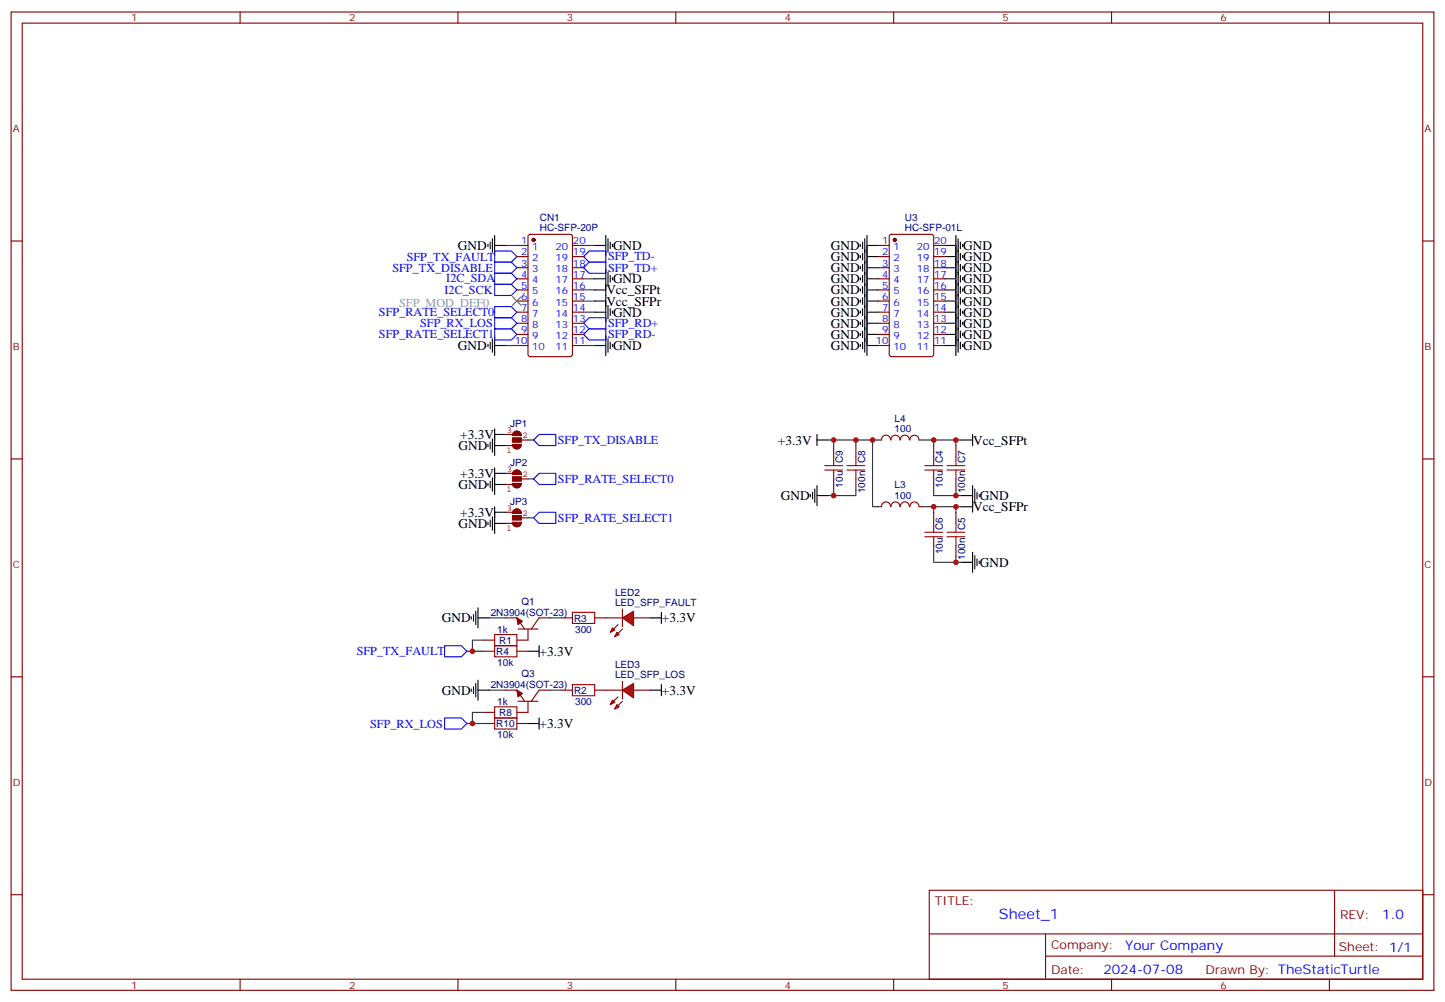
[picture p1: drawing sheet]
<svg xmlns="http://www.w3.org/2000/svg" width="459mm" height="318mm" viewBox="0 0 459 318" stroke-linecap="round" stroke-linejoin="round" font-family="sans-serif">
<g fill="none" stroke="#870000" stroke-width=".35">
<path d="M3.5 3.8h451.6v310.5h-451.6zM7.1 7.3h444.5v303.4h-444.5zM76.2 3.8v3.5M145.3 3.8v3.5M214.5 3.8v3.5M283.6 3.8v3.5M352.8 3.8v3.5M421.9 3.8v3.5M3.5 76.5h3.6M164 77.9h3.6M167.8 74.6l.5-.2h12.7l.6 .4 .1 37.7-.5 .6-12.9 .1-.7-.5v-37.6zM181.7 77.9h3.5"/>
<path d="M278.7 77.9h3.5M282.5 74.6l.4-.2h12.7l.7 .4v37.7l-.4 .6-13 .1-.6-.5-.1-37.6zM296.3 77.9h3.6M451.6 76.5h3.5M164 81.4h3.6M164 84.9h3.6M164 88.5h3.6M164 92h3.6M164 95.5h3.6M164 99.1h3.6M181.7 81.4h3.5M181.7 84.9h3.5"/>
<path d="M181.7 88.5h3.5M181.7 92h3.5M181.7 95.5h3.5M181.7 99.1h3.5M278.7 81.4h3.5M278.7 84.9h3.5M278.7 88.5h3.5M278.7 92h3.5M278.7 95.5h3.5M278.7 99.1h3.5M296.3 81.4h3.6M296.3 84.9h3.6"/>
<path d="M296.3 88.5h3.6M296.3 92h3.6M296.3 95.5h3.6M296.3 99.1h3.6M164 102.6h3.6M164 106.1h3.6M164 109.6h3.6M181.7 102.6h3.5M181.7 106.1h3.5M181.7 109.6h3.5M278.7 102.6h3.5M278.7 106.1h3.5"/>
<path d="M278.7 109.6h3.5M296.3 102.6h3.6M296.3 106.1h3.6M296.3 109.6h3.6M3.5 145.6h3.6M451.6 145.6h3.5M178.2 196.1h3.5M188.7 196.1h3.6M3.5 214.8h3.6M451.6 214.8h3.5M3.5 283.9h3.6M294.9 282.5h156.7v28.2h-156.7z"/>
<path d="M295 296.4h156.4M331.8 296.4v14.1M423.5 282.5l.1 20.9M451.6 283.9h3.5M76.2 310.7v3.6M145.3 310.7v3.6M214.5 310.7v3.6M283.6 310.7v3.6M331.8 303.4h119.6M352.8 310.7v3.6M421.9 310.7v3.6"/>
</g>
<g fill="none" stroke="#000" stroke-width=".35">
<path d="M154.9 77.5v.7M155.6 76.8v2.2M156.3 75.8v4.2M157 74.7v6.4M157 77.9h3.5M188.7 77.9h3.6M192.3 74.7v6.4M193 75.8v4.2M193.7 76.8v2.2M194.4 77.5v.7M273 77.5v.7M273.8 76.8v2.2"/>
<path d="M274.5 75.8v36M275.2 77.9h3.5M275.2 74.7v38.1M299.9 77.9h3.5M303.4 74.7v38.1M304.1 75.8v36M304.8 76.8v2.2M305.5 77.5v.7M188.7 99.1h3.6M188.7 88.5h3.6M188.7 95.5h3.6M188.7 92h3.6"/>
<path d="M192.3 85.3v16.9M193 86.4v4.2M193 96.9v4.3M193.7 87.4v2.1M193.7 98v2.1M194.4 88.1v.7M194.4 98.7v.7M273 81.1v.7M273 84.6v.7M273 88.1v.7M273 91.7v.7M273 95.2v.7"/>
<path d="M273 98.7v.7M273.8 80.4v2.1M273.8 83.9v2.1M273.8 87.4v2.1M273.8 90.9v2.2M273.8 94.5v2.1M273.8 98v2.1M275.2 99.1h3.5M275.2 88.5h3.5M275.2 95.5h3.5M275.2 92h3.5M275.2 81.4h3.5"/>
<path d="M275.2 84.9h3.5M299.9 99.1h3.5M299.9 88.5h3.5M299.9 95.5h3.5M299.9 92h3.5M299.9 81.4h3.5M299.9 84.9h3.5M304.8 80.4v2.1M304.8 83.9v2.1M304.8 87.4v2.1M304.8 90.9v2.2M304.8 94.5v2.1"/>
<path d="M304.8 98v2.1M305.5 81.1v.7M305.5 84.6v.7M305.5 88.1v.7M305.5 91.7v.7M305.5 95.2v.7M305.5 98.7v.7M154.9 109.3v.7M155.6 108.6v2.1M156.3 107.5v4.3M157 109.6h3.5M157 106.5v6.3"/>
<path d="M188.7 109.6h3.6M192.3 106.5v6.3M193 107.5v4.3M193.7 108.6v2.1M194.4 109.3v.7M273 102.2v.7M273 105.8v.7M273 109.3v.7M273.8 101.5v2.1M273.8 105.1v2.1M273.8 108.6v2.1M275.2 109.6h3.5"/>
<path d="M275.2 102.6h3.5M275.2 106.1h3.5M299.9 109.6h3.5M299.9 102.6h3.5M299.9 106.1h3.5M304.8 101.5v2.1M304.8 105.1v2.1M304.8 108.6v2.1M305.5 102.2v.7M305.5 105.8v.7M305.5 109.3v.7M156.3 139.3v4.2"/>
<path d="M157 136.1v8.5M157 137.9h3.5M154.9 141v.7M154.9 153.4v.7M155.6 140.3v2.2M155.6 152.7v2.1M156.3 151.6v4.3M157 148.4v8.5M157 150.2h3.5M157 153.7h3.5M157 141.4h3.5M154.9 165.7v.7"/>
<path d="M155.6 165v2.1M156.3 164v4.2M157 160.8v8.5M157 162.6h3.5M157 166.1h3.5"/>
</g>
<path d="M160.5 77.9h3.5M185.2 77.9h3.5M185.2 99.1h3.5M185.2 88.5h3.5M185.2 95.5h3.5M185.2 92h3.5M160.5 109.6h3.5M185.2 109.6h3.5M167.6 139.6h1.7M167.6 152h1.7M167.6 164.3h1.7M174.6 196.1h3.6" fill="none" stroke="#008700" stroke-width=".35"/>
<path d="M157 79.7h5.3l1.7 1.7-1.7 1.8h-5.3zM157 97.3h5.3l1.7 1.8-1.7 1.7h-5.3zM157 83.2h5.3l1.7 1.7-1.7 1.8h-5.3zM185.2 81.4l1.8-1.7h5.3v3.5h-5.3zM185.2 84.9l1.8-1.7h5.3v3.5h-5.3zM157 104.4h5.3l1.7 1.7-1.7 1.8h-5.3zM157 100.8h5.3l1.7 1.8-1.7 1.8h-5.3zM185.2 102.6l1.8-1.8h5.3v3.6h-5.3zM185.2 106.1l1.8-1.7h5.3v3.5h-5.3zM169.3 139.6l1.8-1.7h5.3v3.5h-5.3zM169.3 152l1.8-1.8h5.3v3.5h-5.3zM171.1 162.6h5.3v3.5h-5.3l-1.8-1.8z" fill="none" stroke="#00f" stroke-width=".35"/>
<g fill="#870000" stroke="#870000" stroke-width=".35">
<circle cx="284" cy="76.1" r=".53"/>
<circle cx="169.3" cy="76.1" r=".53"/>
</g>
<g fill="#850000" stroke="#850000" stroke-width=".35">
<path d="M162.6 165.7h2.9a1.41 1.41 0 0 1-1.5 1.4 1.41 1.41 0 0 1-1.4-1.4z"/>
<path d="M163.2 161.8a1.41 1.41 0 0 1 1.5-.1 1.41 1.41 0 0 1 .8 1.2h-2.9z"/>
<path d="M162.6 163.6h2.9v1.4h-2.9z"/>
<path d="M162.6 153.4h2.9a1.41 1.41 0 0 1-1.5 1.4 1.41 1.41 0 0 1-1.4-1.4z"/>
<path d="M163.2 149.4a1.41 1.41 0 0 1 1.5-.1 1.41 1.41 0 0 1 .8 1.3h-2.9z"/>
<path d="M162.6 151.3h2.9v1.4h-2.9z"/>
<path d="M162.6 141h2.9a1.41 1.41 0 0 1-1.5 1.5 1.41 1.41 0 0 1-1.4-1.5z"/>
<path d="M163.2 137.1a1.41 1.41 0 0 1 1.5-.1 1.41 1.41 0 0 1 .8 1.2h-2.9z"/>
<path d="M162.6 138.9h2.9v1.4h-2.9z"/>
</g>
<g fill="none" stroke="#850000" stroke-width=".35">
<path d="M160.5 137.9h3.5M163.2 137.1a1.41 1.41 0 0 1 1.5-.1 1.41 1.41 0 0 1 .8 1.2h-2.9zM164 139.6h3.6M160.5 153.7h3.5M160.5 150.2h3.5M160.5 141.4h3.5M162.6 153.4h2.9a1.41 1.41 0 0 1-1.5 1.4 1.41 1.41 0 0 1-1.4-1.4zM162.6 141h2.9a1.41 1.41 0 0 1-1.5 1.5 1.41 1.41 0 0 1-1.4-1.5zM163.2 149.4a1.41 1.41 0 0 1 1.5-.1 1.41 1.41 0 0 1 .8 1.3h-2.9zM164 152h3.6M160.5 166.1h3.5M160.5 162.6h3.5"/>
<path d="M162.6 165.7h2.9a1.41 1.41 0 0 1-1.5 1.4 1.41 1.41 0 0 1-1.4-1.4zM163.2 161.8a1.41 1.41 0 0 1 1.5-.1 1.41 1.41 0 0 1 .8 1.2h-2.9zM164 164.3h3.6"/>
</g>
<path d="M181.7 194.3h7v3.5h-7z" fill="none" stroke="#a10000" stroke-width=".35"/>
<g fill="#f00" stroke="#870000" stroke-width=".35">
<path d="M197.6 219l3.5-2.1v4.6z"/>
<path d="M197.6 216.2v5.6z"/>
</g>
<g fill="#870000" stroke="#870000" stroke-width=".35">
<path d="M196.1 223.9l1.5-1.4z"/>
<path d="M196.1 221.1l-1.4 1.4z"/>
</g>
<g fill="#f00" stroke="#870000" stroke-width=".35">
<path d="M195.8 223.6l.7 .7-1.4 .7z"/>
<path d="M194.4 222.2l.7 .7-1.4 .7z"/>
</g>
<g fill="none" stroke="#870000" stroke-width=".35">
<path d="M160.5 196.1h3.5l2.5 3.5M164.4 199.6h6.3M167.6 199.6v3.5h-3.6M174.6 196.1h-3.5l-2.5 3.5M153.5 203.1h3.5M153.5 206.7h3.5M160.5 219h3.5l2.5 3.5M164 206.7h3.6M174.6 219h-3.5l-2.5 3.5M178.2 219h3.5M188.7 219h8.9M201.1 219h5.3"/>
<path d="M153.5 229.6h3.5M153.5 226.1h3.5M164 229.6h3.6M164.4 222.5h6.3M167.6 222.5v3.6h-3.6"/>
</g>
<g fill="#870000" stroke="#870000" stroke-width=".35">
<path d="M164 196.1l1.8 1-1.4 1.1z"/>
<path d="M164 219l1.8 1.1-1.4 1z"/>
</g>
<g fill="none" stroke="#000" stroke-width=".35">
<path d="M149.6 195.7v.7M150.3 195v2.1M151 194v4.2M151.7 196.1h3.5M151.7 192.9v6.3M206.4 196.1h3.5M209.9 194.3v3.5M149.6 218.7v.7M150.3 217.9v2.2M151 216.9v4.2M151.7 215.8v6.4M151.7 219h3.5"/>
<path d="M167.6 206.7h3.5M171.1 204.9v3.5M206.4 219h3.5M209.9 217.2v3.6M167.6 229.6h3.5M171.1 227.8v3.6"/>
</g>
<path d="M141.1 204.9h5.3l1.8 1.8-1.8 1.7h-5.3zM141.1 227.8h5.3l1.8 1.8-1.8 1.8h-5.3z" fill="none" stroke="#00f" stroke-width=".35"/>
<path d="M157 201.4h7v3.5h-7zM157 204.9h7v3.5h-7zM181.7 217.2h7v3.6h-7zM157 227.8h7v3.6h-7zM157 224.3h7v3.5h-7z" fill="none" stroke="#a10000" stroke-width=".35"/>
<path d="M155.2 196.1h5.3M148.2 206.7h5.3M153.5 203.1h-3.6v3.6M155.2 219h5.3M174.6 219h3.6M148.2 229.6h5.3M153.5 226.1h-3.6v3.5" fill="none" stroke="#008700" stroke-width=".35"/>
<g fill="#f00" stroke="#870000" stroke-width=".35">
<path d="M197.6 196.1l3.5-2.1v4.5z"/>
<path d="M197.6 193.3v5.6z"/>
</g>
<g fill="#870000" stroke="#870000" stroke-width=".35">
<path d="M196.1 201l1.5-1.4z"/>
<path d="M196.1 198.2l-1.4 1.4z"/>
</g>
<g fill="#f00" stroke="#870000" stroke-width=".35">
<path d="M195.8 200.7l.7 .7-1.4 .7z"/>
<path d="M194.4 199.2l.7 .8-1.4 .7z"/>
</g>
<g fill="none" stroke="#870000" stroke-width=".35">
<path d="M278.7 139.6h1.1M279.8 139.6a1.41 1.41 0 0 1 1.4-1.5 1.41 1.41 0 0 1 1.4 1.5M282.8 139.6a1.41 1.41 0 0 1 1.4-1.5 1.41 1.41 0 0 1 1.4 1.5M285.8 139.6a1.41 1.41 0 0 1 1.4-1.5 1.41 1.41 0 0 1 1.4 1.5M288.8 139.6a1.41 1.41 0 0 1 1.4-1.5 1.41 1.41 0 0 1 1.4 1.5M291.7 139.6h1.1M264.6 141.4v3.5M264.6 152v3.5M271.6 141.4v3.5M271.6 152v3.5M296.3 141.4v3.5M296.3 152v3.5"/>
<path d="M303.4 141.4v3.5M303.4 152v3.5M278.7 160.8h1.1M279.8 160.8a1.41 1.41 0 0 1 1.4-1.5 1.41 1.41 0 0 1 1.4 1.5M282.8 160.8a1.41 1.41 0 0 1 1.4-1.5 1.41 1.41 0 0 1 1.4 1.5M285.8 160.8a1.41 1.41 0 0 1 1.4-1.5 1.41 1.41 0 0 1 1.4 1.5M288.8 160.8a1.41 1.41 0 0 1 1.4-1.5 1.41 1.41 0 0 1 1.4 1.5M291.7 160.8h1.1M296.3 162.6v3.5M296.3 173.1v3.6M303.4 162.6v3.5M303.4 173.1v3.6"/>
<path d="M192.3 196.1h5.3M201.1 196.1h5.3"/>
</g>
<g fill="none" stroke="#000" stroke-width=".35">
<path d="M259.3 139.6h3.5M259.3 137.9v3.5M305.2 139.6h3.5M308.7 137.9v3.5M257.2 156.9v.7M257.9 156.2v2.1M258.6 155.2v4.2M259.3 154.1v6.3M259.3 157.3h3.5M305.2 157.3h3.5M308.7 154.1v8.5M309.4 155.2v4.2"/>
<path d="M310.1 156.2v2.1M310.8 156.9v.7M305.2 160.8h3.5M305.2 178.4h3.5M308.7 175.3v6.3M309.4 176.3v4.3M310.1 177.4v2.1M310.8 178.1v.7"/>
</g>
<g fill="none" stroke="#a10000" stroke-width=".35">
<path d="M261.8 149.2h5.6M261.8 147.7h5.6M264.6 144.9v2.8M264.6 149.2v2.8M268.8 149.2h5.7M268.8 147.7h5.7M271.6 144.9v2.8M271.6 149.2v2.8M293.5 149.2h5.7M293.5 147.7h5.7M296.3 144.9v2.8M296.3 149.2v2.8"/>
<path d="M300.6 149.2h5.6M300.6 147.7h5.6M303.4 144.9v2.8M303.4 149.2v2.8M293.5 170.3h5.7M293.5 168.9h5.7M296.3 166.1v2.8M296.3 170.3v2.8M300.6 170.3h5.6M300.6 168.9h5.6M303.4 166.1v2.8M303.4 170.3v2.8"/>
</g>
<g fill="none" stroke="#008700" stroke-width=".35">
<path d="M262.8 139.6h1.8v1.8M264.6 139.6h14.1M271.6 139.6v1.8M276.9 139.6v21.2h1.8M292.8 139.6h12.4M296.3 139.6v1.8M303.4 139.6v1.8M264.6 155.5v1.8h-1.8M271.6 155.5v1.8h-7M296.3 155.5v1.8h8.9M303.4 155.5v1.8M292.8 160.8h12.4"/>
<path d="M296.3 176.7v1.7h8.9M296.3 160.8v1.8M303.4 160.8v1.8M303.4 176.7v1.7"/>
</g>
<path d="M157 86.7h5.3l1.7 1.8-1.7 1.7h-5.3zM157 90.2h5.3l1.7 1.8-1.7 1.8h-5.3z" fill="none" stroke="#00f" stroke-width=".35"/>
<path d="M162.6 94.1l2.9 2.8M165.5 94.1l-2.9 2.8" fill="none" stroke="#3c3" stroke-width=".35"/>
<g fill="#c00">
<circle cx="149.9" cy="206.7" r=".88"/>
<circle cx="149.9" cy="229.6" r=".88"/>
<circle cx="264.6" cy="139.6" r=".88"/>
<circle cx="271.6" cy="139.6" r=".88"/>
<circle cx="303.4" cy="139.6" r=".88"/>
<circle cx="296.3" cy="139.6" r=".88"/>
<circle cx="276.9" cy="139.6" r=".88"/>
<circle cx="303.4" cy="160.8" r=".88"/>
<circle cx="296.3" cy="160.8" r=".88"/>
<circle cx="303.4" cy="178.4" r=".88"/>
<circle cx="264.6" cy="157.3" r=".88"/>
<circle cx="303.4" cy="157.3" r=".88"/>
</g>
<text font-size="4.6" fill="#00f" x="317" y="291.5">Sheet_1</text>
<g font-size="4.2">
<text x="145.3" y="79.3">GND</text>
<text x="194.6" y="79.3">GND</text>
<text x="263.7" y="79.3">GND</text>
<text x="263.7" y="82.9">GND</text>
<text x="305.7" y="82.9">GND</text>
<text x="305.7" y="79.3">GND</text>
<text x="194.6" y="89.9">GND</text>
<text x="263.7" y="86.4">GND</text>
<text x="263.7" y="89.9">GND</text>
<text x="305.7" y="89.9">GND</text>
<text x="305.7" y="86.4">GND</text>
<text x="192.4" y="93.4">Vcc_SFPt</text>
<text x="263.7" y="93.4">GND</text>
<text x="305.7" y="93.4">GND</text>
<text x="192.4" y="97">Vcc_SFPr</text>
<text x="194.6" y="100.5">GND</text>
<text x="263.7" y="97">GND</text>
<text x="263.7" y="100.5">GND</text>
<text x="305.7" y="100.5">GND</text>
<text x="305.7" y="97">GND</text>
<text x="263.7" y="104">GND</text>
<text x="263.7" y="107.6">GND</text>
<text x="305.7" y="107.6">GND</text>
<text x="305.7" y="104">GND</text>
<text x="145.3" y="111.1">GND</text>
<text x="194.6" y="111.1">GND</text>
<text x="263.7" y="111.1">GND</text>
<text x="305.7" y="111.1">GND</text>
<text x="145.5" y="142.8">GND</text>
<text x="146.1" y="139.3">+3.3V</text>
<text x="246.9" y="141.1">+3.3V</text>
<text x="308.9" y="141.1">Vcc_SFPt</text>
<text x="145.5" y="155.2">GND</text>
<text x="146.1" y="151.6">+3.3V</text>
<text x="247.8" y="158.7">GND</text>
<text x="311" y="158.7">GND</text>
<text x="145.5" y="167.5">GND</text>
<text x="146.1" y="164">+3.3V</text>
<text x="308.9" y="162.2">Vcc_SFPr</text>
<text x="311" y="179.9">GND</text>
<text x="140.2" y="197.5">GND</text>
<text x="210.1" y="197.5">+3.3V</text>
<text x="171.3" y="208.1">+3.3V</text>
<text x="140.2" y="220.4">GND</text>
<text x="210.1" y="220.4">+3.3V</text>
<text x="171.3" y="231">+3.3V</text>
</g>
<g font-size="4.2" fill="#00f">
<text x="438.7" y="291.8">1.0</text>
<text x="357.1" y="301.3">Your Company</text>
<text x="350.2" y="309.1">2024-07-08</text>
</g>
<g font-size="3.9" fill="#00f">
<text x="129.1" y="82.7">SFP_TX_FAULT</text>
<text x="193" y="82.7">SFP_TD-</text>
<text x="124.5" y="86.2">SFP_TX_DISABLE</text>
<text x="141.6" y="89.5">I2C_SDA</text>
<text x="193" y="86.2">SFP_TD+</text>
<text x="141.1" y="93.2">I2C_SCK</text>
<text x="120.3" y="100.3">SFP_RATE_SELECT0</text>
<text x="120.3" y="107.4">SFP_RATE_SELECT1</text>
<text x="133.3" y="103.8">SFP_RX_LOS</text>
<text x="193" y="103.8">SFP_RD+</text>
<text x="193" y="107.3">SFP_RD-</text>
<text x="177" y="141">SFP_TX_DISABLE</text>
<text x="177.1" y="153.3">SFP_RATE_SELECT0</text>
<text x="177.1" y="165.7">SFP_RATE_SELECT1</text>
<text x="113.2" y="207.9">SFP_TX_FAULT</text>
<text x="117.5" y="230.9">SFP_RX_LOS</text>
</g>
<text font-size="3.9" fill="#999" x="126.7" y="97.3">SFP_MOD_DEF0</text>
<g font-size="3.9" fill="#800">
<text x="296.7" y="287.1">TITLE:</text>
<text x="425.3" y="291.8">REV:</text>
<text x="333.6" y="301.3">Company:</text>
<text x="425" y="301.9">Sheet: 1/1</text>
<text x="333.6" y="309">Date:</text>
<text x="382.6" y="309.1">Drawn By: TheStaticTurtle</text>
</g>
<g font-size="3.2" fill="#800">
<text x="41.6" y="6.8">1</text>
<text x="110.8" y="6.8">2</text>
<text x="179.9" y="6.8">3</text>
<text x="249.1" y="6.8">4</text>
<text x="318.2" y="6.8">5</text>
<text x="387.3" y="6.8">6</text>
<text x="4.1" y="41.9">A</text>
<text x="452.1" y="41.9">A</text>
<text x="4.1" y="111.1">B</text>
<text x="452.1" y="111.1">B</text>
<text x="4.1" y="180.2">C</text>
<text x="452.1" y="180.2">C</text>
<text x="4.1" y="249.3">D</text>
<text x="452.1" y="249.3">D</text>
<text x="41.6" y="313.7">1</text>
<text x="110.8" y="313.7">2</text>
<text x="179.9" y="313.7">3</text>
<text x="249.1" y="313.7">4</text>
<text x="318.2" y="313.7">5</text>
<text x="387.3" y="313.7">6</text>
</g>
<g font-size="3.2" fill="#000080">
<text x="171.3" y="70">CN1</text>
<text x="287.2" y="70">U3</text>
<text x="171.3" y="73.2">HC-SFP-20P</text>
<text x="287.2" y="73.2">HC-SFP-01L</text>
<text x="161.9" y="135.5">JP1</text>
<text x="283.9" y="137">100</text>
<text x="283.9" y="133.8">L4</text>
<text x="161.9" y="147.8">JP2</text>
<text x="267.5" y="147" transform="rotate(-90 267.5 147)">C9</text>
<text x="274.5" y="147" transform="rotate(-90 274.5 147)">C8</text>
<text x="299.2" y="147" transform="rotate(-90 299.2 147)">C4</text>
<text x="306.3" y="147" transform="rotate(-90 306.3 147)">C7</text>
<text x="267.5" y="154.7" transform="rotate(-90 267.5 154.7)">10u</text>
<text x="283.9" y="155">L3</text>
<text x="299.2" y="154.7" transform="rotate(-90 299.2 154.7)">10u</text>
<text x="161.9" y="160.2">JP3</text>
<text x="274.5" y="156.5" transform="rotate(-90 274.5 156.5)">100n</text>
<text x="283.9" y="158.2">100</text>
<text x="306.3" y="156.5" transform="rotate(-90 306.3 156.5)">100n</text>
<text x="299.2" y="168.2" transform="rotate(-90 299.2 168.2)">C6</text>
<text x="306.3" y="168.2" transform="rotate(-90 306.3 168.2)">C5</text>
<text x="299.2" y="175.9" transform="rotate(-90 299.2 175.9)">10u</text>
<text x="306.3" y="177.7" transform="rotate(-90 306.3 177.7)">100n</text>
<text x="165.5" y="192">Q1</text>
<text x="195.2" y="189.1">LED2</text>
<text x="155.8" y="195.5">2N3904(SOT-23)</text>
<text x="182.2" y="197.2">R3</text>
<text x="195.2" y="192.2">LED_SFP_FAULT</text>
<text x="157.8" y="200.8">1k</text>
<text x="182.5" y="200.8">300</text>
<text x="157.5" y="207.8">R4</text>
<text x="158.4" y="204.3">R1</text>
<text x="157.8" y="211.4">10k</text>
<text x="165.5" y="214.9">Q3</text>
<text x="195.2" y="215.1">LED_SFP_LOS</text>
<text x="195.2" y="211.9">LED3</text>
<text x="155.8" y="218.4">2N3904(SOT-23)</text>
<text x="182.2" y="220.2">R2</text>
<text x="157.8" y="223.7">1k</text>
<text x="158.4" y="227.2">R8</text>
<text x="182.5" y="223.7">300</text>
<text x="157.5" y="230.8">R10</text>
<text x="157.8" y="234.3">10k</text>
</g>
<g font-size="3.2" fill="#00f">
<text x="165.4" y="77.5">1</text>
<text x="181.9" y="77.5">20</text>
<text x="280" y="77.5">1</text>
<text x="296.5" y="77.5">20</text>
<text x="165.4" y="81.1">2</text>
<text x="168.9" y="79.3">1</text>
<text x="168.9" y="82.8">2</text>
<text x="176.3" y="82.8">19</text>
<text x="176.3" y="79.3">20</text>
<text x="181.9" y="81.1">19</text>
<text x="280" y="81.1">2</text>
<text x="283.5" y="79.3">1</text>
<text x="283.5" y="82.8">2</text>
<text x="291" y="82.8">19</text>
<text x="291" y="79.3">20</text>
<text x="296.5" y="81.1">19</text>
<text x="165.4" y="84.6">3</text>
<text x="165.4" y="88.1">4</text>
<text x="168.9" y="86.4">3</text>
<text x="168.9" y="89.9">4</text>
<text x="176.3" y="89.9">17</text>
<text x="176.3" y="86.4">18</text>
<text x="181.9" y="88.1">17</text>
<text x="181.9" y="84.6">18</text>
<text x="280" y="84.6">3</text>
<text x="280" y="88.1">4</text>
<text x="283.5" y="86.4">3</text>
<text x="283.5" y="89.9">4</text>
<text x="291" y="89.9">17</text>
<text x="291" y="86.4">18</text>
<text x="296.5" y="88.1">17</text>
<text x="296.5" y="84.6">18</text>
<text x="165.4" y="91.7">5</text>
<text x="165.4" y="95.2">6</text>
<text x="168.9" y="93.4">5</text>
<text x="176.3" y="93.4">16</text>
<text x="181.9" y="95.2">15</text>
<text x="181.9" y="91.7">16</text>
<text x="280" y="91.7">5</text>
<text x="280" y="95.2">6</text>
<text x="283.5" y="93.4">5</text>
<text x="291" y="93.4">16</text>
<text x="296.5" y="95.2">15</text>
<text x="296.5" y="91.7">16</text>
<text x="165.4" y="98.7">7</text>
<text x="168.9" y="96.9">6</text>
<text x="168.9" y="100.5">7</text>
<text x="176.3" y="100.5">14</text>
<text x="176.3" y="96.9">15</text>
<text x="181.9" y="98.7">14</text>
<text x="280" y="98.7">7</text>
<text x="283.5" y="96.9">6</text>
<text x="283.5" y="100.5">7</text>
<text x="291" y="100.5">14</text>
<text x="291" y="96.9">15</text>
<text x="296.5" y="98.7">14</text>
<text x="165.4" y="102.2">8</text>
<text x="165.4" y="105.8">9</text>
<text x="168.9" y="104">8</text>
<text x="168.9" y="107.5">9</text>
<text x="176.3" y="107.5">12</text>
<text x="176.3" y="104">13</text>
<text x="181.9" y="105.8">12</text>
<text x="181.9" y="102.2">13</text>
<text x="280" y="102.2">8</text>
<text x="280" y="105.8">9</text>
<text x="283.5" y="104">8</text>
<text x="283.5" y="107.5">9</text>
<text x="291" y="107.5">12</text>
<text x="291" y="104">13</text>
<text x="296.5" y="105.8">12</text>
<text x="296.5" y="102.2">13</text>
<text x="163.4" y="109.3">10</text>
<text x="168.9" y="111.1">10</text>
<text x="176.3" y="111.1">11</text>
<text x="181.9" y="109.3">11</text>
<text x="278" y="109.3">10</text>
<text x="283.5" y="111.1">10</text>
<text x="291" y="111.1">11</text>
<text x="296.5" y="109.3">11</text>
</g>
<g font-size="2.8" fill="#840000">
<text x="160.9" y="137.3">3</text>
<text x="160.7" y="143.7">1</text>
<text x="165.9" y="139.1">2</text>
<text x="160.9" y="149.7">3</text>
<text x="165.9" y="151.4">2</text>
<text x="160.7" y="156">1</text>
<text x="160.9" y="162">3</text>
<text x="165.9" y="163.8">2</text>
<text x="160.7" y="168.4">1</text>
</g>
</svg>
